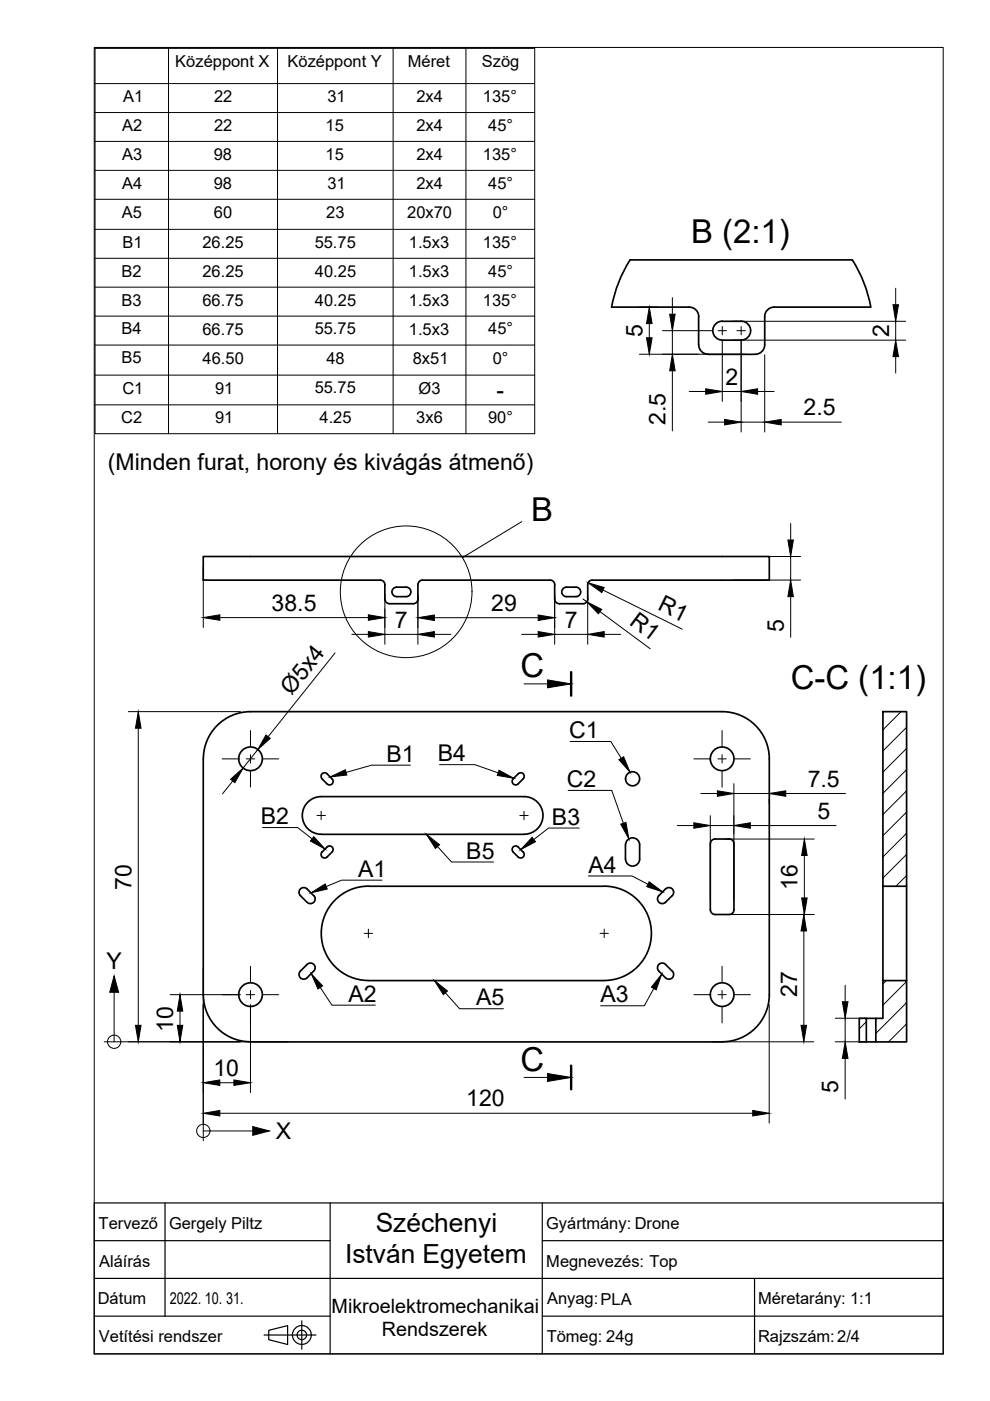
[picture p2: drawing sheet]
<svg xmlns="http://www.w3.org/2000/svg" width="210mm" height="297mm" viewBox="0 0 210 297" stroke-linecap="round" stroke-linejoin="round" font-family="sans-serif">
<!-- layer: Visible -->
<g fill="none" stroke="#000" stroke-width=".36">
<path d="M133.6 55.1h47.1M133.6 55.1a27.9 27.9 0 0 0-3.9 10h16.4a2 2 0 0 1 2 2M180.7 55.1a27.9 27.9 0 0 1 3.9 10h-20.5M148.1 67.1v6M148.1 73.1a2 2 0 0 0 2 2M153.1 72.1h4M153.1 72.1a2 2 0 0 1-2-2 2 2 0 0 1 2-2h4a1.99 1.99 0 0 1 2.1 2 1.99 1.99 0 0 1-2 2M164.1 65.1a2 2 0 0 0-2 2v6a2 2 0 0 1-2 2h-10M80.6 123h-37.5v-5h120v5h-37.5M80.6 123a1.01 1.01 0 0 1 1 1M86.1 124.5h-2a1.01 1.01 0 0 0-1 1 1.01 1.01 0 0 0 1 1h2M86.1 124.5a1.01 1.01 0 0 1 1 1 1.01 1.01 0 0 1-1 1"/>
<path d="M89.6 123h27M89.6 123a1.01 1.01 0 0 0-1 1v3a1.01 1.01 0 0 1-1 1h-5a1.01 1.01 0 0 1-1-1v-3M116.6 123a1.01 1.01 0 0 1 1 1v3a1.01 1.01 0 0 0 1 1M119.4 124.8l.7-.3h2a1.01 1.01 0 0 1 1 1 1.01 1.01 0 0 1-1 1h-2a1.01 1.01 0 0 1-.9-.6 1.01 1.01 0 0 1 .2-1.1zM125.6 123a1.01 1.01 0 0 0-1 1v3a1.01 1.01 0 0 1-1 1h-5M153.1 150.9h-100a10 10 0 0 0-10 10v50M153.1 150.9a10 10 0 0 1 10 10v50M187.2 150.9h5v37h-5zM65.3 170.1a4 4 0 0 1 2.8-1.2h43a4 4 0 0 1 4 4 4 4 0 0 1-4 4h-43a4 4 0 0 1-3.7-2.5 4 4 0 0 1 .9-4.3zM69.4 166.2a.75 .75 0 0 0 1 0 .75 .75 0 0 0 0-1.1l-1-1a.75 .75 0 0 0-1.1 0 .75 .75 0 0 0 0 1l1 1.1M69.4 179.6a.75 .75 0 0 1 1 0 .75 .75 0 0 1 0 1l-1 1.1a.75 .75 0 0 1-1.1 0 .75 .75 0 0 1 0-1.1zM110.9 165.1l-1 1.1"/>
<path d="M110.9 165.1a.75 .75 0 0 0 0-1 .75 .75 0 0 0-1 0l-1.1 1a.76 .76 0 0 0 0 1.1 .76 .76 0 0 0 1.1 0M132.6 179.1v3a1.49 1.49 0 0 0 1.5 1.5 1.49 1.49 0 0 0 1.5-1.5v-3M132.6 179.1a1.49 1.49 0 0 1 1.5-1.5 1.49 1.49 0 0 1 1.5 1.5M150.6 178.9v14M151.6 177.9h3a1.01 1.01 0 0 1 1 1v14a1.01 1.01 0 0 1-1 1h-3M151.6 177.9a1.01 1.01 0 0 0-1 1M66.5 189.9a1.01 1.01 0 0 1 0 1.4 1.01 1.01 0 0 1-1.4 0l-1.4-1.4a1 1 0 0 1 0-1.4 1 1 0 0 1 1.4 0l1.4 1.4M70.6 191.2a9.9 9.9 0 0 1 7.5-3.3h50a10 10 0 0 1 10 10 10 10 0 0 1-10 10h-50a10 10 0 0 1-9.1-5.9 10 10 0 0 1 1.6-10.8zM110.9 180.6a.75 .75 0 0 1 0 1.1 .75 .75 0 0 1-1 0l-1.1-1.1a.76 .76 0 0 1 0-1 .76 .76 0 0 1 1.1 0l1 1M139.7 189.9a1.01 1.01 0 0 0 0 1.4 1.01 1.01 0 0 0 1.4 0l1.4-1.4a1 1 0 0 0 0-1.4 1 1 0 0 0-1.4 0l-1.4 1.4M150.6 192.9a1.01 1.01 0 0 0 1 1M187.2 187.9v20"/>
<path d="M192.2 187.9v20M43.1 210.9a10 10 0 0 0 10 10M65.1 204.5a1.01 1.01 0 0 1 1.4 0 1.01 1.01 0 0 1 0 1.4l-1.4 1.4a1 1 0 0 1-1.4 0 1 1 0 0 1 0-1.4zM139.7 204.5a1.01 1.01 0 0 1 1.4 0l1.4 1.4a1.01 1.01 0 0 1 0 1.4 1.01 1.01 0 0 1-1.4 0l-1.4-1.4a1.01 1.01 0 0 1 0-1.4zM163.1 210.9a10 10 0 0 1-10 10M182.2 215.9h1.5v5h-1.5zM183.7 215.9h2M187.2 207.9h5v13h-6.5v-5h1.5zM53.1 220.9h100M183.7 220.9h2"/>
<circle cx="53.1" cy="160.9" r="2.51"/>
<circle cx="134.1" cy="165.1" r="1.49"/>
<circle cx="153.1" cy="160.9" r="2.51"/>
<circle cx="53.1" cy="210.9" r="2.51"/>
<circle cx="153.1" cy="210.9" r="2.51"/>
</g>
<!-- layer: BORDER -->
<path d="M20 10.1h180v276.9h-180z" fill="none" stroke="#000" stroke-width=".21"/>
<!-- layer: TITLEBLOCK -->
<path d="M20 255h180v32h-180zM35 255v24M70 255v32M115 255v32M20 279h50M20 271h180M20 263h50M115 279h85M115 263h85M160 271v16" fill="none" stroke="#000" stroke-width=".25"/>
<!-- layer: Smart Centers -->
<g fill="none" stroke="#000" stroke-width=".21">
<path d="M152.2 70.1h1.8M153.1 69.2v1.8M156.2 70.1h1.8M157.1 69.2v1.8M53.1 154.9v3.3M153.1 154.9v3.3M47.1 160.9h3.3M52.2 160.9h1.8M53.1 160v1.8M53.1 163.6v3.3M55.8 160.9h3.3M67.2 172.9h1.8"/>
<path d="M68.1 172v1.8M110.2 172.9h1.8M111.1 172v1.8M147.1 160.9h3.3M152.2 160.9h1.8M153.1 160v1.8M153.1 163.6v3.3M155.8 160.9h3.3M77.2 197.9h1.8M78.1 197v1.8M127.2 197.9h1.8M128.1 197v1.8"/>
<path d="M47.1 210.9h3.3M52.2 210.9h1.8M53.1 204.9v3.3M53.1 210v1.8M53.1 213.6v3.3M55.8 210.9h3.3M147.1 210.9h3.3M152.2 210.9h1.8M153.1 204.9v3.3M153.1 210v1.8M153.1 213.6v3.3M155.8 210.9h3.3"/>
</g>
<!-- layer: FD_Dimensions -->
<g fill="none" stroke="#000" stroke-width=".21">
<path d="M135.6 75.1h22.4M135.6 65.1h3.8M137.7 68.6v3M140.5 70.1h10.5M142.6 63.1v3.5M142.6 70.1v5M142.6 78.6v12.8M153.1 72.2v12.9M155.2 72.1h36.8M155.2 68.1h36.8M157.1 72.2v19.4M162.1 75.2v16.4"/>
<path d="M189.9 61.1v3.5M189.9 68.1v4M189.9 75.6v3.5M146.1 83h3.5M150.1 89.5h3.5M153.1 83h4M157.1 89.5h5M160.6 83h3.5M165.6 89.5h12.8M155.2 118h14.5M167.6 111v3.5M167.6 118v5"/>
<path d="M43.1 120.1v12.9M46.6 130.9h31.5M71 138.4l-14.1 17.8M74.6 134.5h3.5M81.6 134.5h7M81.6 126.1v10.5M88.6 126.1v10.5M92.1 134.5h3.5M92.1 131h22M110.6 134.5h3.5M117.6 126.1v10.5M117.6 134.5h7"/>
<path d="M123.6 127l.8 .6M124.6 126.1v10.5M127.2 129.7l10.7 7.8M127.8 125.1l16.9 8.3M128.1 134.5h3.5M155.2 123h14.5M167.6 126.5v8.6M27.2 150.9h23.8M29.3 154.4v63M54.7 158.9l-3.2 3.9M49.4 165.6l-2.2 2.7M143.6 175h3.5"/>
<path d="M148.6 168.2h3.5M150.6 172.9v17.9M150.6 175h5M153.7 177.9h18.9M155.6 166.1v24.7M155.6 168.2h7.5M159.1 175h18.2M163.1 169.3v1.1M166.6 168.2h12.7M153.7 193.9h18.9M170.4 197.4v20M170.5 181.4v9"/>
<path d="M36.1 210.9h14.9M38.2 214.4v3M43.1 205.3v32.8M53.1 213v18.7M163.1 213v25.1M177.1 215.9h6.5M179.2 208.9v3.5M179.2 215.9v5M27.2 220.9h33.8M46.6 229.6h3M46.6 236h113M151 220.9h21.5"/>
<path d="M177.1 220.9h6.5M179.2 224.4v8.6"/>
</g>
<g fill="#000" stroke="#000" stroke-width=".21">
<path d="M137.1 71.6h1.2l-.6 3.5zM137.7 65.1l.6 3.5h-1.2zM142 66.6h1.2l-.6 3.5zM142.6 75.1l.6 3.5h-1.2zM189.9 72.1l.6 3.5h-1.2zM189.3 64.6h1.2l-.6 3.5zM149.6 82.4l3.5 .6-3.5 .6zM153.6 88.9l3.5 .6-3.5 .6zM157.1 83l3.5-.6v1.2zM162.1 89.5l3.5-.6v1.2zM167 114.5h1.2l-.6 3.5zM43.1 130.9l3.5-.5v1.1z"/>
<path d="M78.1 133.9l3.5 .6-3.5 .6zM78.1 130.4l3.5 .5-3.5 .6zM88.6 134.5l3.5-.6v1.2zM88.6 131l3.5-.6v1.2zM114.1 133.9l3.5 .6-3.5 .6zM114.1 130.4l3.5 .6-3.5 .6zM124.4 127.6l3.2 1.6-.7 .9zM124.7 123.6l3.4 1-.5 1zM124.6 134.5l3.5-.6v1.2zM167.6 123l.6 3.5h-1.2zM29.3 150.9l.6 3.5h-1.2zM56.4 155.8l.9 .8-2.6 2.3z"/>
<path d="M48.9 165.2l2.6-2.4-1.7 3.1zM147.1 174.4l3.5 .6-3.5 .6zM152.1 167.7l3.5 .5-3.5 .6zM155.6 175l3.5-.6v1.2zM163.1 168.2l3.5-.5v1.1zM170.4 193.9l.6 3.5h-1.2zM170.5 177.9l.6 3.5h-1.1zM170 190.4h1.1l-.6 3.5zM28.7 217.4h1.2l-.6 3.5zM38.2 210.9l.6 3.5h-1.2zM37.6 217.4h1.2l-.6 3.5zM169.8 217.4h1.2l-.6 3.5z"/>
<path d="M178.6 212.4h1.2l-.6 3.5zM43.1 229.6l3.5-.6v1.1zM43.1 236l3.5-.6v1.2zM49.6 229l3.5 .6-3.5 .5zM159.6 235.4l3.5 .6-3.5 .6zM179.2 220.9l.6 3.5h-1.2z"/>
</g>
<!-- layer: Detail Boundary -->
<g fill="none" stroke="#000" stroke-width=".21">
<path d="M110.6 110.6l-12.6 7.6"/>
<circle cx="86.1" cy="125.5" r="14"/>
</g>
<!-- layer: Edge Extensions -->
<path d="M43.1 213v10M41 220.9h10" fill="none" stroke="#000" stroke-width=".21"/>
<!-- layer: Origin Marker -->
<g fill="none" stroke="#000" stroke-width=".21">
<path d="M24.2 210.4v10.5M22.1 220.9h18.9M43.1 223v18.9M43.1 239.8h10.5"/>
<circle cx="24.2" cy="220.9" r="1.41"/>
<circle cx="43.1" cy="239.8" r="1.41"/>
</g>
<path d="M24.2 206.9l.9 3.5h-1.8zM53.6 238.9l3.5 .9-3.5 .9z" fill="#000" stroke="#000" stroke-width=".21"/>
<!-- layer: Leaders -->
<path d="M66.5 177.4l2.4 2.6-3.1-1.7zM70 164.7l3.2-1.5 .3 1.1zM90.4 176.9l2.8 2.2-.9 .8zM105.8 163.3l3.1 1.7-3.5-.6zM112.8 177.5l.7 1-3.1 1.6zM131.2 161.1l1-.6 1.4 3.2zM131.6 174.7l1.1-.3 .6 3.4zM65.9 189.3l3-1.9 .5 1.1zM137.6 187l2.9 2.1-3.4-1.1zM66 206.4l2.4 2.6-1 .7zM92.1 207.9l2.8 2.2-.9 .8zM140.3 206.5l-1.2 3.4-1-.6z" fill="#000" stroke="#000" stroke-width=".21"/>
<path d="M120.9 157.2h8.6l2.2 3.6M55.7 175.5h7.4l3.1 2.3M87 162.2h-8.2l-5.4 1.6M92.8 179.5l2.9 3.3h8.9M93.2 162.1h7.5l4.9 1.8M120.5 167.6h9.2l2.5 6.9M122.8 175.6h-6.5l-3.1 2.4M81 186.6h-8.6l-3.2 1.4M124.8 185.7h9.2l3.4 1.8M67.9 209.4l2.5 3.7h9.2M94.4 210.5l3.1 3.4h9.2M138.6 209.6l-2 3.6h-9.3" fill="none" stroke="#000" stroke-width=".21"/>
<!-- layer: Custom Tables -->
<g fill="none" stroke="#000" stroke-width=".21">
<path d="M20.2 10.3h93.2v81.7h-93.2zM20.2 17.7h93.2M35.7 10.3v81.7M58.8 10.3v81.7M83.4 10.3v81.7M98.8 10.3v81.7M20.2 23.9h93.2M20.2 30h93.2M20.2 36.1h93.2M20.2 42.3h93.2M20.2 48.6h93.2M20.2 54.8h93.2"/>
<path d="M20.2 60.9h93.2M20.2 67h93.2M20.2 73.2h93.2M20.2 79.5h93.2M20.2 85.8h93.2"/>
</g>
<!-- layer: Sketch17 -->
<g fill="none" stroke="#000" stroke-width=".25">
<path d="M56 283h11M57 282.1l4-1v4l-4-1.1zM64 280v6.1"/>
<circle cx="64" cy="283" r="2"/>
<circle cx="64" cy="283" r="1.01"/>
</g>
<!-- layer: Hatching -->
<g fill="none" stroke="#000" stroke-width=".21">
<path d="M191.1 150.9l-3.9 3.8M192.2 154.2l-5 5M192.2 158.7l-5 5M192.2 163.2l-5 5M192.2 167.7l-5 5M192.2 172.2l-5 5M192.2 176.7l-5 5M192.2 181.2l-5 5M192.2 185.7l-2.2 2.2M183.7 216.6l-1.5 1.5M187.9 207.9l-.7 .7M192.2 208.1l-5 5"/>
<path d="M192.2 212.6l-6.5 6.5M192.2 217.1l-3.8 3.8"/>
</g>
<!-- layer: Section Lines -->
<path d="M121.1 142.5v5M121.1 225.9v5.1" fill="none" stroke="#000" stroke-width=".51"/>
<path d="M111.1 145h5M111.1 228.4h5" fill="none" stroke="#000" stroke-width=".21"/>
<path d="M116.1 144.2l5 .8-5 .8zM116.1 227.6l5 .8-5 .9z" fill="#000" stroke="#000" stroke-width=".21"/>
<g font-size="7">
<text x="146.5" y="51.4">B (2:1)</text>
<text x="112.6" y="110.4">B</text>
<text x="110.4" y="143.6">C</text>
<text x="167.6" y="146.2">C-C (1:1)</text>
<text x="110.4" y="227">C</text>
</g>
<g font-size="5.6">
<text x="79.7" y="261.1">Széchenyi</text>
<text x="73.2" y="267.8">István Egyetem</text>
</g>
<g font-size="4.9">
<text x="136.2" y="71.5" transform="rotate(-90 136.2 71.5)">5</text>
<text x="188.5" y="71.4" transform="rotate(-90 188.5 71.4)">2</text>
<text x="153.8" y="81.6">2</text>
<text x="105.3" y="84.4">-</text>
<text x="170.4" y="88">2.5</text>
<text x="141.1" y="90.1" transform="rotate(-90 141.1 90.1)">2.5</text>
<text x="22.9" y="99.7">(Minden furat, horony és kivágás átmenő)</text>
<text x="57.6" y="129.5">38.5</text>
<text x="104.2" y="129.5">29</text>
<text x="139.2" y="129.2" transform="rotate(26 139.2 129.2)">R1</text>
<text x="83.7" y="133.1">7</text>
<text x="119.7" y="133.1">7</text>
<text x="133.3" y="132.4" transform="rotate(37 133.3 132.4)">R1</text>
<text x="166.2" y="133.9" transform="rotate(-90 166.2 133.9)">5</text>
<text x="61.8" y="147.5" transform="rotate(-51 61.8 147.5)">Ø5x4</text>
<text x="81.9" y="161.5">B1</text>
<text x="92.8" y="161.4">B4</text>
<text x="120.6" y="156.5">C1</text>
<text x="120.2" y="166.9">C2</text>
<text x="171.3" y="166.8">7.5</text>
<text x="173.4" y="173.6">5</text>
<text x="55.3" y="174.8">B2</text>
<text x="117" y="174.9">B3</text>
<text x="75.9" y="185.9">A1</text>
<text x="98.9" y="182.1">B5</text>
<text x="124.8" y="185">A4</text>
<text x="27.9" y="188.6" transform="rotate(-90 27.9 188.6)">70</text>
<text x="169.1" y="188.8" transform="rotate(-90 169.1 188.8)">16</text>
<text x="22.6" y="205.5">Y</text>
<text x="73.9" y="212.4">A2</text>
<text x="100.9" y="213.2">A5</text>
<text x="127.3" y="212.5">A3</text>
<text x="169" y="211.4" transform="rotate(-90 169 211.4)">27</text>
<text x="36.7" y="218.8" transform="rotate(-90 36.7 218.8)">10</text>
<text x="45.2" y="228.1">10</text>
<text x="177.7" y="231.8" transform="rotate(-90 177.7 231.8)">5</text>
<text x="98.9" y="234.6">120</text>
<text x="58.5" y="241.5">X</text>
</g>
<g font-size="4.2">
<text x="70.3" y="278.3">Mikroelektromechanikai</text>
<text x="81" y="283.3">Rendszerek</text>
</g>
<g font-size="3.5">
<text x="37.2" y="14.2">Középpont X</text>
<text x="61" y="14.2">Középpont Y</text>
<text x="86.5" y="14.2">Méret</text>
<text x="102.2" y="14.2">Szög</text>
<text x="26.1" y="21.6">A1</text>
<text x="45.4" y="21.6">22</text>
<text x="69.4" y="21.6">31</text>
<text x="88.3" y="21.6">2x4</text>
<text x="102.4" y="21.6">135°</text>
<text x="25.9" y="27.8">A2</text>
<text x="45.4" y="27.8">22</text>
<text x="69" y="27.8">15</text>
<text x="88.3" y="27.8">2x4</text>
<text x="103.5" y="27.8">45°</text>
<text x="25.9" y="33.9">A3</text>
<text x="45.3" y="33.9">98</text>
<text x="69" y="33.9">15</text>
<text x="88.3" y="33.9">2x4</text>
<text x="102.4" y="33.9">135°</text>
<text x="25.9" y="40">A4</text>
<text x="45.3" y="40">98</text>
<text x="69.4" y="40">31</text>
<text x="88.3" y="40">2x4</text>
<text x="103.5" y="40">45°</text>
<text x="25.9" y="46.2">A5</text>
<text x="45.4" y="46.2">60</text>
<text x="69.2" y="46.2">23</text>
<text x="86.3" y="46.2">20x70</text>
<text x="104.5" y="46.2">0°</text>
<text x="26" y="52.5">B1</text>
<text x="42.9" y="52.5">26.25</text>
<text x="66.7" y="52.5">55.75</text>
<text x="86.7" y="52.5">1.5x3</text>
<text x="102.4" y="52.5">135°</text>
<text x="25.8" y="58.7">B2</text>
<text x="42.9" y="58.7">26.25</text>
<text x="66.8" y="58.7">40.25</text>
<text x="86.7" y="58.7">1.5x3</text>
<text x="103.5" y="58.7">45°</text>
<text x="25.8" y="64.8">B3</text>
<text x="42.9" y="64.8">66.75</text>
<text x="66.8" y="64.8">40.25</text>
<text x="86.7" y="64.8">1.5x3</text>
<text x="102.4" y="64.8">135°</text>
<text x="25.8" y="70.9">B4</text>
<text x="42.9" y="70.9">66.75</text>
<text x="66.7" y="70.9">55.75</text>
<text x="86.7" y="70.9">1.5x3</text>
<text x="103.5" y="70.9">45°</text>
<text x="25.7" y="77.1">B5</text>
<text x="43" y="77.1">46.50</text>
<text x="69.2" y="77.1">48</text>
<text x="87.5" y="77.1">8x51</text>
<text x="104.5" y="77.1">0°</text>
<text x="26" y="83.5">C1</text>
<text x="45.6" y="83.4">91</text>
<text x="66.7" y="83.4">55.75</text>
<text x="88.8" y="83.5">Ø3</text>
<text x="25.7" y="89.8">C2</text>
<text x="45.6" y="89.7">91</text>
<text x="67.8" y="89.7">4.25</text>
<text x="88.3" y="89.7">3x6</text>
<text x="103.5" y="89.7">90°</text>
<text x="20.9" y="260.6">Tervező</text>
<text x="35.8" y="260.5">Gergely Piltz</text>
<text x="115.8" y="260.6">Gyártmány: Drone</text>
<text x="21" y="268.6">Aláírás</text>
<text x="115.8" y="268.6">Megnevezés: Top</text>
<text x="20.7" y="276.6">Dátum</text>
<text x="36" y="276.5">2022. 10. 31.</text>
<text x="116" y="276.5">Anyag:PLA</text>
<text x="160.7" y="276.6">Méretarány: 1:1</text>
<text x="21" y="284.6">Vetítési rendszer</text>
<text x="115.9" y="284.6">Tömeg: 24g</text>
<text x="160.7" y="284.6">Rajzszám:2/4</text>
</g>
</svg>
